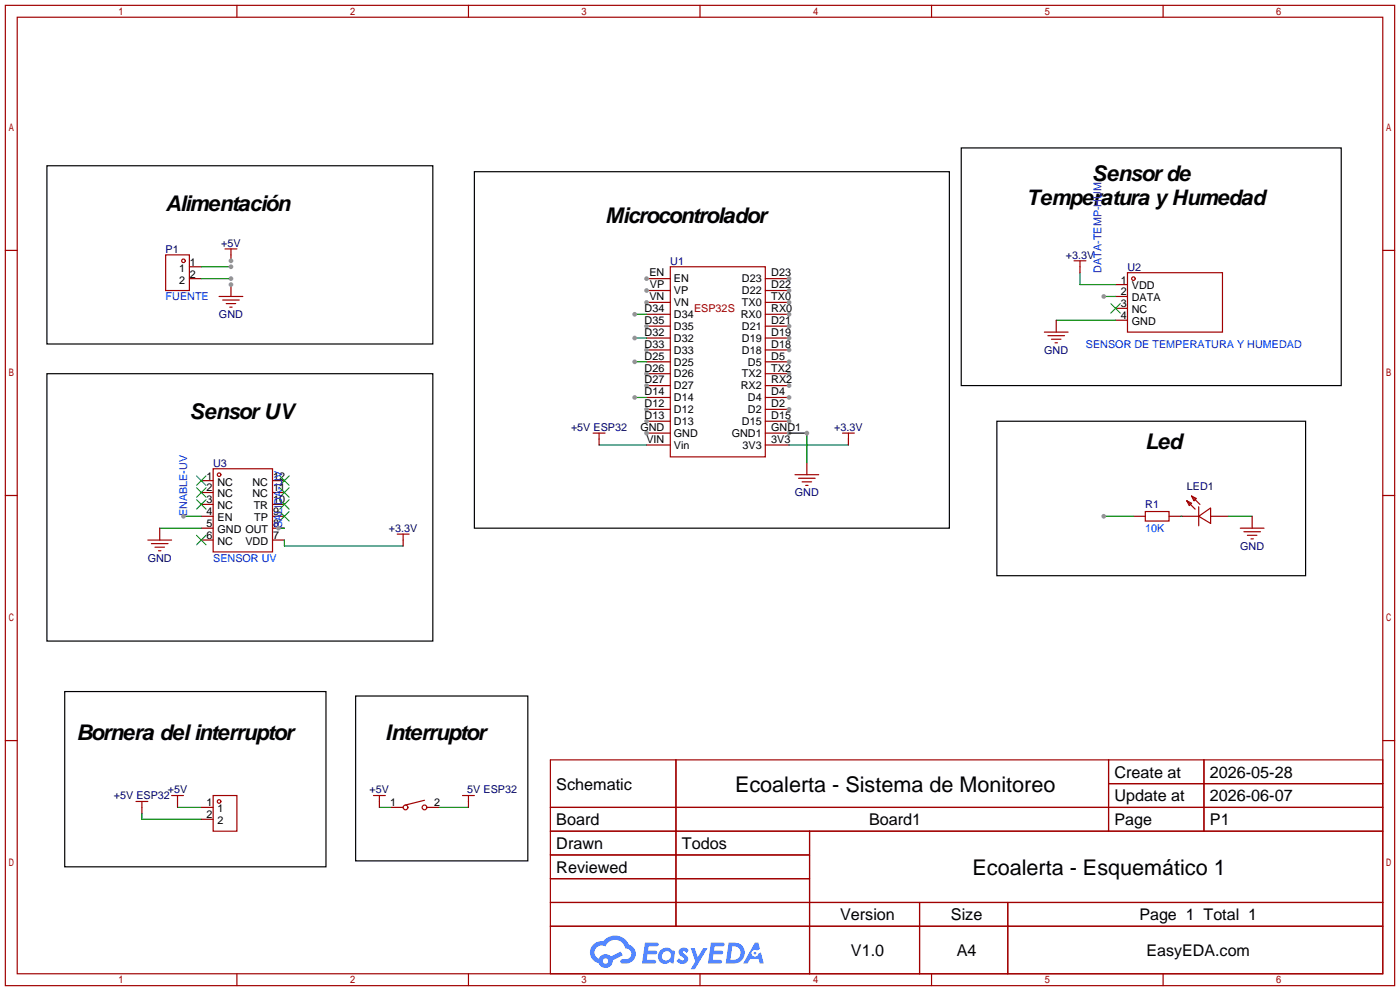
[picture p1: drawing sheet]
<svg xmlns="http://www.w3.org/2000/svg" width="299mm" height="212mm" viewBox="0 0 299 212" stroke-linecap="round" stroke-linejoin="round" font-family="sans-serif">
<g fill="none" stroke="#a10000" stroke-width=".25">
<path d="M1.1 1.1h297.2v209.6h-297.2zM3.7 3.7h292.1v204.5h-292.1zM50.7 1.1v2.6M100.2 1.1v2.6M149.7 1.1v2.6M199.3 1.1v2.6M248.8 1.1v2.6M1.1 53.5h2.6M295.8 53.5h2.5M1.1 105.9h2.6M295.8 105.9h2.5M1.1 158.3h2.6"/>
<path d="M295.8 158.3h2.5M117.7 162.4h178.1v45.8h-178.1zM117.7 172.6h178.1M117.7 177.7h178.1M144.6 162.4v35.6M173.2 177.7v30.5M237.1 162.4v15.3M237.1 167.5h58.7M257.5 162.4v15.3M117.7 182.8h55.5M117.7 192.9h178.1M117.7 187.8h55.5"/>
<path d="M117.7 198h178.1M196.7 192.9v15.3M215.6 192.9v15.3M50.7 208.2v2.5M100.2 208.2v2.5M149.7 208.2v2.5M199.3 208.2v2.5M248.8 208.2v2.5"/>
</g>
<g fill="#5487ff">
<path d="M145.5 202.8a1.3 1.3 0 0 1 1.8 .3l-.4 .6a.54 .54 0 0 0-.9-.2l.1 .2a1.28 1.28 0 0 1 .8 2 1.53 1.53 0 0 1-2.2-.3l.5-.6 .8 .5a.31 .31 0 0 0 .4-.3 .31 .31 0 0 0-.3-.3 1.12 1.12 0 0 1-.6-1.9z"/>
<path d="M147.7 202.7h.9l.7 1.9 1.1-1.9h.9l-2.7 4.5h-.9l1-1.7z"/>
<path d="M138 201.5h1.6a1.31 1.31 0 0 1 1.2 .2 .4 .4 0 0 1-.3 .6h-1.8l-.1 .9h1.6a.4 .4 0 0 1 .4 .4 .4 .4 0 0 1-.4 .4h-1.7l-.2 1.2h1.4a.46 .46 0 0 1 .5 .1 .46 .46 0 0 1 .1 .5l-.3 .2h-2.7z"/>
<path d="M152.1 201.5h1.6a1.32 1.32 0 0 1 1.3 .2 .39 .39 0 0 1-.4 .6h-1.7l-.2 .9h1.7a.4 .4 0 0 1 .3 .4 .4 .4 0 0 1-.4 .4h-1.7l-.2 1.2h1.4a.46 .46 0 0 1 .5 .1 .46 .46 0 0 1 .1 .5l-.3 .2h-2.7z"/>
<path d="M161.5 201.5h.7l.4 1.3-.7 .4a.75 .75 0 0 0-1.1 .3 .75 .75 0 0 0 .5 1 .75 .75 0 0 0 .9-.6l.6-.3 .6 2.4h-.9l-.2-1h-1.9l-.5 1h-.9z"/>
<path d="M155.9 201.5l-.7 4.5h1.5a2.27 2.27 0 0 0 2.6-2.3 2.27 2.27 0 0 0-2.7-2.2zM156.6 202.3a1.5 1.5 0 0 1 1.8 1.5 1.5 1.5 0 0 1-1.9 1.4h-.3z"/>
<path d="M141.3 203.1a1.6 1.6 0 0 0-.3 2.3 1.6 1.6 0 0 0 2.3 .2l.8 .4 .3-2.5-.2-.3h-.4a1.58 1.58 0 0 0-2.5-.1zM141.9 203.6a.98 .98 0 0 1 1.6 .5 .98 .98 0 0 1-1.1 1.2 .94 .94 0 0 1-.8-.6 .94 .94 0 0 1 .3-1.1z"/>
<path d="M126.9 201.9a2.37 2.37 0 0 0 1.2 4 1.54 1.54 0 0 0 1.7 1 1.54 1.54 0 0 0 1.3-1.6l2.1-1.1-.5-.8-2 1.1a1.57 1.57 0 0 0-2.6 .4 1.5 1.5 0 0 1-.8-2.1 1.5 1.5 0 0 1 2.2-.5 2.23 2.23 0 0 1 2.3-1.4 2.23 2.23 0 0 1 2 1.8 1.16 1.16 0 0 1 1.2 1.1 1.16 1.16 0 0 1-1 1.3h-.7a.47 .47 0 0 0-.6 .3 .47 .47 0 0 0 .4 .6 2.17 2.17 0 0 0 2.5-1 2.17 2.17 0 0 0-.3-2.7l-.8-.4a3.2 3.2 0 0 0-5.4-.7l-1.2 .1zM129 205.4a.58 .58 0 0 1 1.1 0 .58 .58 0 0 1-1.1 0z"/>
<circle cx="161.5" cy="203.8" r=".28"/>
</g>
<g fill="none" stroke="#a10000" stroke-width=".25">
<path d="M143.4 57h20.3v40.7h-20.3zM241.2 58.3h20.3v12.7h-20.3z"/>
<circle cx="242.4" cy="59.6" r=".38"/>
</g>
<path d="M138.3 59.6h5.1M238.6 60.8h2.6M238.6 63.4h2.6M238.6 65.9h2.6M238.6 68.5h2.6" fill="none" stroke="#870000" stroke-width=".25"/>
<path d="M237.6 64.9l2 2M239.6 64.9l-2 2" fill="none" stroke="#3c3" stroke-width=".25"/>
<circle cx="138.3" cy="59.6" r=".51" fill="#999"/>
<path d="M138.3 62.1h5.1" fill="none" stroke="#870000" stroke-width=".25"/>
<circle cx="138.3" cy="62.1" r=".51" fill="#999"/>
<path d="M138.3 64.6h5.1" fill="none" stroke="#870000" stroke-width=".25"/>
<circle cx="138.3" cy="64.6" r=".51" fill="#999"/>
<path d="M138.3 67.2h5.1M138.3 69.7h5.1" fill="none" stroke="#870000" stroke-width=".25"/>
<circle cx="138.3" cy="69.7" r=".51" fill="#999"/>
<path d="M138.3 72.3h5.1M138.3 74.8h5.1" fill="none" stroke="#870000" stroke-width=".25"/>
<circle cx="138.3" cy="74.8" r=".51" fill="#999"/>
<path d="M138.3 77.3h5.1M138.3 79.9h5.1" fill="none" stroke="#870000" stroke-width=".25"/>
<circle cx="138.3" cy="79.9" r=".51" fill="#999"/>
<path d="M138.3 82.4h5.1" fill="none" stroke="#870000" stroke-width=".25"/>
<circle cx="138.3" cy="82.4" r=".51" fill="#999"/>
<path d="M138.3 85h5.1M138.3 87.5h5.1" fill="none" stroke="#870000" stroke-width=".25"/>
<circle cx="138.3" cy="87.5" r=".51" fill="#999"/>
<path d="M138.3 90h5.1" fill="none" stroke="#870000" stroke-width=".25"/>
<circle cx="138.3" cy="90" r=".51" fill="#999"/>
<path d="M138.3 92.6h5.1" fill="none" stroke="#870000" stroke-width=".25"/>
<circle cx="138.3" cy="92.6" r=".51" fill="#999"/>
<path d="M163.7 59.6h5.1M138.3 95.1h5.1" fill="none" stroke="#870000" stroke-width=".25"/>
<circle cx="168.8" cy="59.6" r=".51" fill="#999"/>
<path d="M163.7 62.1h5.1" fill="none" stroke="#870000" stroke-width=".25"/>
<circle cx="168.8" cy="62.1" r=".51" fill="#999"/>
<path d="M163.7 64.6h5.1" fill="none" stroke="#870000" stroke-width=".25"/>
<circle cx="168.8" cy="64.6" r=".51" fill="#999"/>
<path d="M163.7 67.2h5.1" fill="none" stroke="#870000" stroke-width=".25"/>
<circle cx="168.8" cy="67.2" r=".51" fill="#999"/>
<path d="M163.7 69.7h5.1" fill="none" stroke="#870000" stroke-width=".25"/>
<circle cx="168.8" cy="69.7" r=".51" fill="#999"/>
<path d="M163.7 72.3h5.1" fill="none" stroke="#870000" stroke-width=".25"/>
<circle cx="168.8" cy="72.3" r=".51" fill="#999"/>
<path d="M163.7 74.8h5.1" fill="none" stroke="#870000" stroke-width=".25"/>
<circle cx="168.8" cy="74.8" r=".51" fill="#999"/>
<path d="M163.7 77.3h5.1" fill="none" stroke="#870000" stroke-width=".25"/>
<circle cx="168.8" cy="77.3" r=".51" fill="#999"/>
<path d="M163.7 79.9h5.1" fill="none" stroke="#870000" stroke-width=".25"/>
<circle cx="168.8" cy="79.9" r=".51" fill="#999"/>
<path d="M163.7 82.4h5.1" fill="none" stroke="#870000" stroke-width=".25"/>
<circle cx="168.8" cy="82.4" r=".51" fill="#999"/>
<path d="M163.7 85h5.1" fill="none" stroke="#870000" stroke-width=".25"/>
<circle cx="168.8" cy="85" r=".51" fill="#999"/>
<path d="M163.7 87.5h5.1" fill="none" stroke="#870000" stroke-width=".25"/>
<circle cx="168.8" cy="87.5" r=".51" fill="#999"/>
<path d="M163.7 90h5.1" fill="none" stroke="#870000" stroke-width=".25"/>
<circle cx="168.8" cy="90" r=".51" fill="#999"/>
<path d="M163.7 92.6h5.1" fill="none" stroke="#870000" stroke-width=".25"/>
<circle cx="168.8" cy="92.6" r=".51" fill="#999"/>
<g fill="none" stroke="#870000" stroke-width=".25">
<path d="M40.5 57h2.6M40.5 59.6h2.6M163.7 95.1h5.1M43.1 102.7h2.5M43.1 105.3h2.5M43.1 107.8h2.5M43.1 110.4h2.5M43.1 112.9h2.5M43.1 115.4h2.5M58.3 102.7h2.5M58.3 105.3h2.5M58.3 107.8h2.5"/>
<path d="M58.3 110.4h2.5M58.3 112.9h2.5M58.3 115.4h2.5"/>
</g>
<g fill="none" stroke="#3c3" stroke-width=".25">
<path d="M42 114.4l2.1 2.1M42 106.8l2.1 2M42 104.3l2.1 2M42 101.7l2.1 2.1M44.1 114.4l-2.1 2.1M44.1 106.8l-2.1 2M44.1 104.3l-2.1 2M44.1 101.7l-2.1 2.1M59.8 101.7l2 2.1M59.8 104.3l2 2M59.8 106.8l2 2M59.8 109.3l2 2.1"/>
<path d="M61.8 101.7l-2 2.1M61.8 104.3l-2 2M61.8 106.8l-2 2M61.8 109.3l-2 2.1"/>
</g>
<g fill="none" stroke="#a10000" stroke-width=".25">
<path d="M35.4 54.5h5.1v7.6h-5.1zM45.6 100.2h12.7v17.8h-12.7z"/>
<circle cx="39.2" cy="55.8" r=".38"/>
<circle cx="46.9" cy="101.5" r=".38"/>
</g>
<path d="M43.1 57h6.3" fill="none" stroke="#008700" stroke-width=".25"/>
<circle cx="49.4" cy="57" r=".51" fill="#999"/>
<path d="M225.9 68.5h12.7M39.2 110.4h3.9" fill="none" stroke="#008700" stroke-width=".25"/>
<circle cx="39.2" cy="110.4" r=".51" fill="#999"/>
<path d="M43.1 59.6h6.3M34.2 112.9h8.9M30.4 173.9v1.2h12.7M38 172.6h5.1M81.2 172.6h2.5M93.9 172.6h6.3" fill="none" stroke="#008700" stroke-width=".25"/>
<circle cx="49.4" cy="59.6" r=".51" fill="#999"/>
<path d="M59.6 112.9h1.2" fill="none" stroke="#008700" stroke-width=".25"/>
<circle cx="59.6" cy="112.9" r=".51" fill="#999"/>
<path d="M172.6 98.9v2.6" fill="none" stroke="#870000" stroke-width=".25"/>
<path d="M170.1 101.5h5M170.8 102.2h3.6M171.6 103h2M172.3 103.8h.5" fill="none" stroke="#a10000" stroke-width=".25"/>
<path d="M231 58.3v2.5h7.6M236.1 63.4h2.5M128.1 95.1h10.2" fill="none" stroke="#008700" stroke-width=".25"/>
<path d="M10 35.4h82.6v38.1h-82.6zM101.5 36.7h101.6v76.2h-101.6zM205.6 31.6h81.3v50.8h-81.3zM10 79.9h82.6v57.1h-82.6zM13.8 147.8h55.9v37.5h-55.9zM76.1 148.8h36.8v35.2h-36.8z" fill="none" stroke="#000" stroke-width=".25"/>
<circle cx="236.1" cy="63.4" r=".51" fill="#999"/>
<path d="M49.4 54.5v1.3M231 57v1.3" fill="none" stroke="#870000" stroke-width=".25"/>
<path d="M229.7 55.8h2.6M231 55.8v1.2" fill="none" stroke="#a10000" stroke-width=".25"/>
<circle cx="49.4" cy="55.8" r=".51" fill="#999"/>
<path d="M48.1 53.2h2.6M49.4 53.2v1.3" fill="none" stroke="#a10000" stroke-width=".25"/>
<path d="M49.4 60.8v2.6" fill="none" stroke="#870000" stroke-width=".25"/>
<circle cx="49.4" cy="60.8" r=".51" fill="#999"/>
<g fill="none" stroke="#a10000" stroke-width=".25">
<path d="M46.9 63.4h5M47.6 64.1h3.6M48.4 64.9h2M49.1 65.7h.6M223.4 71h5.1M224.2 71.8h3.5M224.9 72.5h2M225.7 73.3h.5M126.9 92.6h2.5M128.1 92.6v1.3M180.2 92.6h2.6M181.5 92.6v1.3"/>
<path d="M31.6 115.4h5.1M32.4 116.2h3.5M33.1 117h2.1M33.9 117.7h.5M85 114.2h2.5M86.2 114.2v1.2M245 109.3h5.1v2.1h-5.1zM253.9 107.1l1 .5-.5 .5zM253.9 107.1l1.8 1.7M254.9 106l1 .6-.5 .5zM254.9 106l1.8 1.8M256.4 110.4l2.6-1.8v3.3z"/>
<path d="M256.4 108.3v4.1M265.3 112.9h5.1M266.1 113.7h3.5M266.8 114.4h2.1M267.6 115.2h.5"/>
</g>
<path d="M168.8 95.1h12.7M172.6 92.6v6.3M60.8 115.4v1.3h25.4M252.6 110.4h.1M262.8 110.4h5" fill="none" stroke="#008700" stroke-width=".25"/>
<path d="M225.9 68.5v2.5M128.1 93.9v1.2M181.5 93.9v1.2M34.2 112.9v2.5M86.2 115.4v1.3M242.4 110.4h2.6M250.1 110.4h6.3M259 110.4h3.8M267.8 110.4v2.5" fill="none" stroke="#870000" stroke-width=".25"/>
<path d="M168.8 92.6h3.8M213.2 90h66.1v33.1h-66.1z" fill="none" stroke="#000" stroke-width=".25"/>
<circle cx="172.6" cy="92.6" r=".51" fill="#999"/>
<path d="M135.8 72.3h2.5" fill="none" stroke="#008700" stroke-width=".25"/>
<circle cx="135.8" cy="72.3" r=".51" fill="#999"/>
<g fill="none" stroke="#a10000" stroke-width=".25">
<path d="M45.6 170.1h5.1v7.6h-5.1zM79.9 170.1h2.5M81.2 170.1v1.2M90.8 171.1l-4.1 1M98.9 170.1h2.6M100.2 170.1v1.2"/>
<circle cx="46.9" cy="171.3" r=".38"/>
<circle cx="86.7" cy="172.6" r=".51"/>
<circle cx="90.8" cy="172.6" r=".51"/>
</g>
<path d="M43.1 172.6h2.5M43.1 175.1h2.5M81.2 171.3v1.3M83.7 172.6h2.5M91.3 172.6h2.6M100.2 171.3v1.3" fill="none" stroke="#870000" stroke-width=".25"/>
<path d="M135.8 67.2h2.5" fill="none" stroke="#008700" stroke-width=".25"/>
<circle cx="135.8" cy="67.2" r=".51" fill="#999"/>
<path d="M135.8 77.3h2.5" fill="none" stroke="#008700" stroke-width=".25"/>
<circle cx="135.8" cy="77.3" r=".51" fill="#999"/>
<path d="M30.4 172.6v1.3M38 171.3v1.3" fill="none" stroke="#870000" stroke-width=".25"/>
<path d="M29.1 171.3h2.5M30.4 171.3v1.3M36.7 170.1h2.5M38 170.1v1.2" fill="none" stroke="#a10000" stroke-width=".25"/>
<path d="M135.8 85h2.5" fill="none" stroke="#008700" stroke-width=".25"/>
<circle cx="135.8" cy="85" r=".51" fill="#999"/>
<path d="M236.1 110.4h6.3" fill="none" stroke="#008700" stroke-width=".25"/>
<circle cx="236.1" cy="110.4" r=".51" fill="#999"/>
<g font-size="4.6">
<text x="233.6" y="38.8">Sensor de</text>
<text x="35.4" y="45.1">Alimentación</text>
<text x="129.4" y="47.7">Microcontrolador</text>
<text x="219.6" y="43.8">Temperatura y Humedad</text>
<text x="40.5" y="89.6">Sensor UV</text>
<text x="245" y="95.9">Led</text>
<text x="16.4" y="158.2">Bornera del interruptor</text>
<text x="82.4" y="158.2">Interruptor</text>
<text x="157.2" y="169.4">Ecoalerta - Sistema de Monitoreo</text>
<text x="208" y="187.1">Ecoalerta - Esquemático 1</text>
</g>
<g font-size="3.5">
<text x="238.4" y="166.2">Create at</text>
<text x="258.8" y="166.2">2026-05-28</text>
<text x="119" y="168.8">Schematic</text>
<text x="238.4" y="171.3">Update at</text>
<text x="258.8" y="171.3">2026-06-07</text>
<text x="119" y="176.4">Board</text>
<text x="185.9" y="176.4">Board1</text>
<text x="258.8" y="176.4">P1</text>
<text x="119" y="181.5">Drawn</text>
<text x="145.9" y="181.5">Todos</text>
<text x="119" y="186.6">Reviewed</text>
<text x="179.7" y="196.7">Version</text>
<text x="203.4" y="196.7">Size</text>
<text x="182" y="204.3">V1.0</text>
<text x="204.7" y="204.3">A4</text>
</g>
<g font-size="3.4">
<text x="238.4" y="176.4">Page</text>
<text x="243.7" y="196.7">Page 1 Total 1</text>
<text x="245.3" y="204.3">EasyEDA.com</text>
</g>
<g font-size="2.3" fill="#000080">
<text x="47.3" y="52.8">+5V</text>
<text x="35.4" y="54">P1</text>
<text x="143.4" y="56.6">U1</text>
<text x="228" y="55.3">+3.3V</text>
<text x="241.2" y="57.8">U2</text>
<text x="46.8" y="68">GND</text>
<text x="223.4" y="75.6">GND</text>
<text x="122.1" y="92.1">+5V ESP32</text>
<text x="178.4" y="92.1">+3.3V</text>
<text x="45.6" y="99.7">U3</text>
<text x="170" y="106.1">GND</text>
<text x="253.9" y="104.8">LED1</text>
<text x="83.2" y="113.7">+3.3V</text>
<text x="245" y="108.6">R1</text>
<text x="265.3" y="117.5">GND</text>
<text x="31.6" y="120.1">GND</text>
<text x="24.4" y="170.9">+5V ESP32</text>
<text x="35.9" y="169.6">+5V</text>
<text x="79.1" y="169.6">+5V</text>
<text x="100" y="169.6">5V ESP32</text>
</g>
<g font-size="2.3">
<text x="38.3" y="58.1">1</text>
<text x="40.6" y="56.8">1</text>
<text x="40.6" y="59.3">2</text>
<text x="138.9" y="59.1">EN</text>
<text x="165" y="59.1">D23</text>
<text x="38.3" y="60.6">2</text>
<text x="138.9" y="64.2">VN</text>
<text x="139" y="61.6">VP</text>
<text x="144.1" y="60.4">EN</text>
<text x="144.1" y="62.9">VP</text>
<text x="144.1" y="65.5">VN</text>
<text x="158.7" y="60.4">D23</text>
<text x="158.7" y="62.9">D22</text>
<text x="158.7" y="65.5">TX0</text>
<text x="165" y="61.6">D22</text>
<text x="165" y="64.2">TX0</text>
<text x="239.8" y="60.6">1</text>
<text x="239.8" y="63.1">2</text>
<text x="239.8" y="65.7">3</text>
<text x="242.1" y="61.9">VDD</text>
<text x="242.1" y="64.4">DATA</text>
<text x="137.9" y="66.7">D34</text>
<text x="137.9" y="69.3">D35</text>
<text x="137.9" y="71.8">D32</text>
<text x="144.1" y="68">D34</text>
<text x="144.1" y="70.5">D35</text>
<text x="158.5" y="68">RX0</text>
<text x="158.7" y="70.5">D21</text>
<text x="165" y="66.7">RX0</text>
<text x="165" y="69.3">D21</text>
<text x="165" y="71.8">D19</text>
<text x="239.8" y="68.2">4</text>
<text x="242.1" y="67">NC</text>
<text x="242.1" y="69.5">GND</text>
<text x="137.9" y="74.3">D33</text>
<text x="137.9" y="76.9">D25</text>
<text x="144.1" y="73.1">D32</text>
<text x="144.1" y="75.6">D33</text>
<text x="158.7" y="73.1">D19</text>
<text x="158.7" y="75.6">D18</text>
<text x="165" y="74.3">D18</text>
<text x="165" y="76.9">D5</text>
<text x="137.9" y="79.4">D26</text>
<text x="137.9" y="82">D27</text>
<text x="144.1" y="78.2">D25</text>
<text x="144.1" y="80.7">D26</text>
<text x="144.1" y="83.2">D27</text>
<text x="158.5" y="83.2">RX2</text>
<text x="158.7" y="80.7">TX2</text>
<text x="160" y="78.2">D5</text>
<text x="165" y="79.4">TX2</text>
<text x="165" y="82">RX2</text>
<text x="137.9" y="84.5">D14</text>
<text x="137.9" y="87">D12</text>
<text x="137.9" y="89.6">D13</text>
<text x="144.1" y="85.8">D14</text>
<text x="144.1" y="88.3">D12</text>
<text x="160" y="85.8">D4</text>
<text x="160" y="88.3">D2</text>
<text x="165" y="84.5">D4</text>
<text x="165" y="87">D2</text>
<text x="165" y="89.6">D15</text>
<text x="137" y="92.1">GND</text>
<text x="138.3" y="94.7">VIN</text>
<text x="144.1" y="90.9">D13</text>
<text x="144.1" y="93.4">GND</text>
<text x="144.1" y="95.9">Vin</text>
<text x="156.5" y="93.4">GND1</text>
<text x="158.7" y="90.9">D15</text>
<text x="158.8" y="95.9">3V3</text>
<text x="165" y="92.1">GND1</text>
<text x="165" y="94.7">3V3</text>
<text x="44.2" y="107.6">3</text>
<text x="44.2" y="105.1">2</text>
<text x="44.2" y="102.5">1</text>
<text x="46.5" y="106.3">NC</text>
<text x="46.5" y="103.8">NC</text>
<text x="54" y="103.8">NC</text>
<text x="54" y="106.3">NC</text>
<text x="58.4" y="102.5">12</text>
<text x="58.4" y="105.1">11</text>
<text x="58.4" y="107.6">10</text>
<text x="44.2" y="112.7">5</text>
<text x="44.2" y="110.1">4</text>
<text x="46.5" y="113.9">GND OUT</text>
<text x="46.5" y="111.4">EN</text>
<text x="46.5" y="108.9">NC</text>
<text x="54.3" y="108.9">TR</text>
<text x="54.4" y="111.4">TP</text>
<text x="58.4" y="110.1">9</text>
<text x="58.4" y="112.7">8</text>
<text x="44.2" y="115.2">6</text>
<text x="46.5" y="116.5">NC</text>
<text x="52.5" y="116.5">VDD</text>
<text x="58.4" y="115.2">7</text>
<text x="44.2" y="172.4">1</text>
<text x="46.5" y="173.6">1</text>
<text x="83.4" y="172.4">1</text>
<text x="92.8" y="172.4">2</text>
<text x="44.2" y="174.9">2</text>
<text x="46.5" y="176.2">2</text>
</g>
<g font-size="2.3" fill="#00f">
<text x="235.6" y="58.3" transform="rotate(-90 235.6 58.3)">DATA-TEMP-HUM</text>
<text x="35.4" y="64.2">FUENTE</text>
<text x="232.3" y="74.3">SENSOR DE TEMPERATURA Y HUMEDAD</text>
<text x="40.1" y="110.4" transform="rotate(-90 40.1 110.4)">ENABLE-UV</text>
<text x="60.4" y="112.9" transform="rotate(-90 60.4 112.9)">SALIDA-UV</text>
<text x="245" y="113.7">10K</text>
<text x="45.6" y="120.1">SENSOR UV</text>
</g>
<text font-size="2.3" fill="#a00000" x="148.5" y="66.7">ESP32S</text>
</svg>
